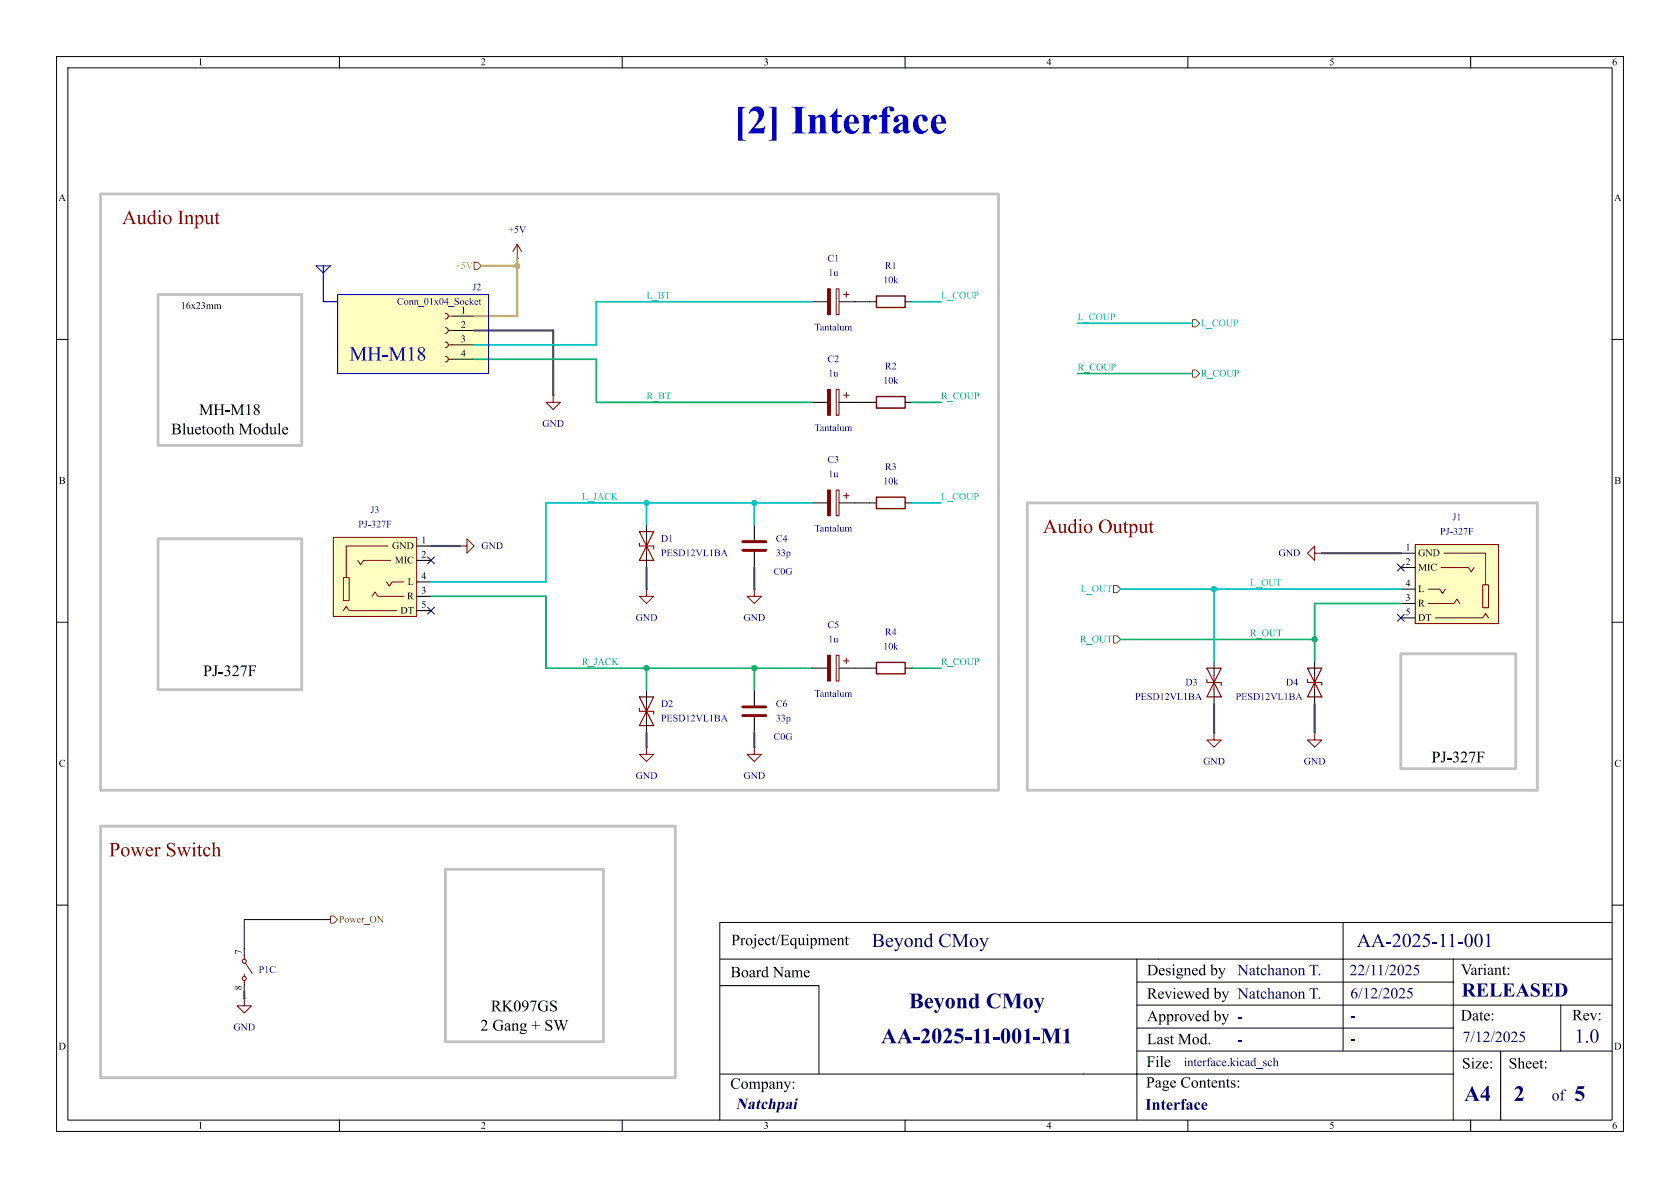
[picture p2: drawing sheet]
<svg xmlns="http://www.w3.org/2000/svg" width="297mm" height="210mm" viewBox="0 0 297 210" stroke-linecap="round" stroke-linejoin="round" font-family="sans-serif">
<g fill="none" stroke="#000" stroke-width=".18">
<path d="M10 10h277v190h-277zM12 12h273v186h-273zM60 10v2M110 10v2M160 10v2M210 10v2M260 10v2M10 60h2M285 60h2M10 110h2M285 110h2M10 160h2"/>
<path d="M127.3 174.2h17.5M127.3 169.5h17.2M127.3 163.1h157.6M144.6 169.5h112.1M201 177.7h84M201 173.6h55.9M201 169.5v28.5M237.4 169.5v16.3M275.9 177.7v8.1M285 160h2M60 198v2M110 198v2"/>
<path d="M127.3 189.9h129.6M160 198v2M201 181.7h55.9M210 198v2M260 198v2M265.3 185.8v12.2"/>
</g>
<g fill="#00007f">
<path d="M218.9 183.9h.7v.2h-.7z"/>
<path d="M238.8 183.8h.7v.2h-.7z"/>
</g>
<path d="M201 185.8h55.7" fill="none" stroke="#000" stroke-width=".18"/>
<path d="M238.8 179.7h.7v.2h-.7z" fill="#00007f"/>
<path d="M127.3 163.1v34.9M144.8 174.2v15.7M237.4 163.1v6.4M256.8 169.5h28.2M256.9 169.5v28.5M256.8 185.8h28.2" fill="none" stroke="#000" stroke-width=".18"/>
<path d="M59.7 52.1h26.7v13.9h-26.7z" fill="#ffffc2"/>
<path d="M213.4 118.1h2.5l-1.3 2.6zM231.1 118.1h2.6l-1.3 2.6zM113 125.2v.5h2.6v.5M113 123.2h2.6l-1.3 2.5zM114.3 125.7l1.3 2.6h-2.6zM213.4 120.1v.6h2.5v.5M214.6 120.7l1.3 2.5h-2.5zM231.1 120.1v.6h2.6v.5M232.4 120.7l1.3 2.5h-2.6z" fill="none" stroke="#840000" stroke-width=".2"/>
<g fill="none" stroke="#840000" stroke-width=".18">
<path d="M97.8 69.9v1.2h1.3l-1.3 1.3-1.3-1.3h1.3M147.8 68.8h.5v4.6h-.5zM149.1 69.9h1M149.6 69.3v1.1M81.3 96.5h1.2v-1.2l1.3 1.2-1.3 1.3v-1.3M147.8 86.6h.5v4.6h-.5zM149.1 87.6h1M149.6 87.1v1M232.4 97.8v-1.3l-1.3 1.3 1.3 1.3v-1.3h1.3M133.3 104.1v1.3h1.3l-1.3 1.3-1.2-1.3h1.2M214.6 119.4v2.5M232.4 119.4v2.5"/>
<path d="M114.3 132.1v1.3h1.3l-1.3 1.2-1.3-1.2h1.3M114.3 124.5v2.5M133.3 132.1v1.3h1.3l-1.3 1.2-1.2-1.2h1.2M214.6 129.5v1.3h1.3l-1.3 1.3-1.2-1.3h1.2M232.4 129.5v1.3h1.3l-1.3 1.3-1.3-1.3h1.3"/>
</g>
<g fill="none" stroke="#000" stroke-width=".18">
<path d="M97.8 69.9h.1M143.5 71.1h2.8M148.3 71.1h2.8M153.7 71.1h1.2M160 71.1h1.3M81.3 96.5h.1M133.3 92.7v2.8M133.3 97.5v2.8M143.5 88.9h2.8M148.3 88.9h2.8M153.7 88.9h1.2M160 88.9h1.3"/>
<path d="M233.7 97.8h.1M133.3 104.1h.1M214.6 116.8v2.6M232.4 116.8v2.6M114.3 132.1h.1M114.3 121.9v2.6M114.3 127v2.5M133.3 132.1h.1M214.6 129.5h.1M214.6 121.9v2.6M232.4 129.5h.1M232.4 121.9v2.6"/>
</g>
<path d="M154.9 70.1h5.1v2h-5.1zM154.9 87.9h5.1v2h-5.1z" fill="none" stroke="#840000" stroke-width=".25"/>
<g fill="#840000" stroke="#840000" stroke-width=".18">
<path d="M146.3 68.8h.5v4.6h-.5z"/>
<path d="M146.3 86.6h.5v4.6h-.5z"/>
</g>
<path d="M131.3 95.8h4.1M131.3 97.3h4.1" fill="none" stroke="#840000" stroke-width=".51"/>
<g fill="#ffffc2">
<path d="M58.9 95h14.8v14h-14.8z"/>
<path d="M60.7 102.1h1v4.1h-1z"/>
</g>
<g fill="none" stroke="#840000" stroke-width=".18">
<path d="M78.7 55.4l.4 .1 .1 .4-.1 .3-.4 .2M78.7 57.9l.4 .2 .1 .3-.1 .4-.4 .1M79.2 55.9h.8M79.2 58.4h.8M91.4 43.2l-.7 1.3M91.4 43.2l.8 1.3M91.4 43.2v2.5M147.8 51.1h.5v4.5h-.5zM149.1 52.1h1M149.6 51.6v1M78.7 60.5l.4 .1 .1 .4-.1 .3-.4 .2M78.7 63l.4 .1 .1 .4-.1 .4-.4 .1"/>
<path d="M79.2 61h.8M79.2 63.5h.8M58.9 95h14.8v14h-14.8zM63.2 99.1l.6 .7 .5-.7h4.8M68.6 96.5h-7.4v5.6M114.3 95.3v2.5M60.7 102.1h1v4.1h-1zM60.7 108l.5-.8 .5 .8h8.4M65.8 105.4l.5-.8 .5 .8h4.6M68.3 102.9l.5 .7 .5-.7h2.1M114.3 104.1v1.3h1.3l-1.3 1.3-1.3-1.3h1.3M147.8 115.8h.5v4.6h-.5z"/>
<path d="M149.1 116.8h1M149.6 116.3v1M43.2 176.5v1.3h1.2l-1.2 1.3-1.3-1.3h1.3M43.2 168.9v.6M43.2 172.2v.4M43.2 173.4v.6M43.4 170.3l1.2 1.8"/>
<circle cx="43.2" cy="173" r=".36"/>
<circle cx="43.2" cy="169.9" r=".36"/>
</g>
<g fill="none" stroke="#000" stroke-width=".18">
<path d="M80 55.9h3.8M80 58.4h3.8M91.4 45.7h.1M143.5 53.3h2.8M148.3 53.3h2.8M153.7 53.3h1.2M160 53.3h1.3M80 61h3.8M80 63.5h3.8M73.7 99.1h2.5M73.7 96.5h2.5M114.3 92.7v2.6"/>
<path d="M114.3 97.8v2.5M73.7 102.9h2.5M73.7 105.4h2.5M73.7 108h2.5M114.3 104.1h.1M143.5 118.1h2.8M148.3 118.1h2.8M153.7 118.1h1.2M160 118.1h1.3M133.3 121.9v2.8M133.3 126.7v2.8M43.2 176.5h.1"/>
</g>
<g fill="#840000" stroke="#840000" stroke-width=".18">
<path d="M146.3 51.1h.5v4.5h-.5z"/>
<path d="M146.3 115.8h.5v4.6h-.5z"/>
</g>
<path d="M154.9 52.3h5.1v2.1h-5.1zM154.9 117.1h5.1v2h-5.1z" fill="none" stroke="#840000" stroke-width=".25"/>
<path d="M113 96v.5h2.6v.5M113 94h2.6l-1.3 2.5zM114.3 96.5l1.3 2.6h-2.6z" fill="none" stroke="#840000" stroke-width=".2"/>
<path d="M131.3 125h4.1M131.3 126.5h4.1" fill="none" stroke="#840000" stroke-width=".51"/>
<g fill="#ffffc2">
<path d="M250.2 96.3h14.7v13.9h-14.7z"/>
<path d="M262.1 103.4h1v4h-1z"/>
</g>
<path d="M250.2 96.3h14.7v13.9h-14.7zM255.3 97.8h7.3v5.6M252.5 104.1h2l.5 .8 .5-.8M252.5 106.7h4.5l.6-.8 .5 .8M253.7 109.2h8.4l.5-.7 .5 .7M254.8 100.3h4.8l.5 .8 .5-.8M262.1 103.4h1v4h-1z" fill="none" stroke="#840000" stroke-width=".18"/>
<path d="M151.1 53.3h2.6M151.1 71.1h2.6M151.1 88.9h2.6M247.6 97.8h2.6M151.1 118.1h2.6M247.6 100.3h2.6M247.6 104.1h2.6M247.6 106.7h2.6M247.6 109.2h2.6M58.4 162.6h-15.2v5" fill="none" stroke="#000" stroke-width=".18"/>
<path d="M83.8 46.4h.7l.6 .6-.6 .6h-.7zM210.8 56.5h.7l.6 .7-.6 .6h-.7zM210.8 65.4h.7l.6 .6-.6 .7h-.7zM196.8 112.4h.7l.6 .6-.6 .7h-.7zM196.8 103.5h.7l.6 .6-.6 .7h-.7zM58.4 161.9h.7l.6 .7-.6 .6h-.7z" fill="none" stroke="#725600" stroke-width=".18"/>
<path d="M55.9 47h2.5l-1.3 1.3zM57.1 47v6.3h2.6M59.7 52.1h26.7v13.9h-26.7z" fill="none" stroke="#0000c2" stroke-width=".18"/>
<path d="M83.8 58.4h14v11.5M76.2 96.5h5.1M233.7 97.8h13.9M114.3 100.3v3.8M133.3 100.3v3.8M114.3 129.5v2.6M133.3 129.5v2.6M214.6 124.5v5M232.4 124.5v5M43.2 175.3v1.2" fill="none" stroke="#484848" stroke-width=".38"/>
<path d="M83.8 63.5h21.6v7.6h38.1M161.3 71.1h5.1M190.5 66h20.3M76.2 105.4h20.3v12.7h47M114.3 118.1v3.8M133.3 118.1v3.8M161.3 118.1h5.1M198.1 113h34.3M247.6 106.7h-15.2v10.1" fill="none" stroke="#0db062" stroke-width=".3"/>
<path d="M143.5 53.3h-38.1v7.7h-21.6M161.3 53.3h5.1M190.5 57.2h20.3M114.3 88.9v3.8M133.3 88.9v3.8M143.5 88.9h-47v14h-20.3M161.3 88.9h5.1M198.1 104.1h49.5M214.6 104.1v12.7" fill="none" stroke="#00c2c2" stroke-width=".3"/>
<path d="M85.1 47h6.3M91.4 45.7v10.2h-7.6" fill="none" stroke="#d2b100" stroke-width=".38"/>
<path d="M75.6 98.5l1.2 1.2M76.8 98.5l-1.2 1.2M247 99.7l1.3 1.2M248.3 99.7l-1.3 1.2M75.6 107.3l1.2 1.3M76.8 107.3l-1.2 1.3M247 108.6l1.3 1.2M248.3 108.6l-1.3 1.2" fill="none" stroke="#000084" stroke-width=".18"/>
<path d="M17.8 34.3h158.7v105.4h-158.7zM27.9 52.1h25.4v26.6h-25.4zM27.9 95.3h25.4v26.6h-25.4zM181.6 88.9h90.2v50.8h-90.2zM247.6 115.6h20.4v20.3h-20.4zM17.8 146.1h101.6v44.4h-101.6zM78.7 153.7h28v30.5h-28z" fill="none" stroke="#c2c2c2" stroke-width=".51"/>
<circle cx="91.4" cy="47" r=".46" fill="#d2b100" stroke="#d2b100" stroke-width=".18"/>
<g fill="#0db062" stroke="#0db062" stroke-width=".18">
<circle cx="232.4" cy="113" r=".46"/>
<circle cx="114.3" cy="118.1" r=".46"/>
<circle cx="133.3" cy="118.1" r=".46"/>
</g>
<g fill="#00c2c2" stroke="#00c2c2" stroke-width=".18">
<circle cx="214.6" cy="104.1" r=".46"/>
<circle cx="133.3" cy="88.9" r=".46"/>
<circle cx="114.3" cy="88.9" r=".46"/>
</g>
<text font-size="7.1" fill="#0000c2" x="129.7" y="25.4">[2] Interface</text>
<g font-size="3.9" fill="#00007f">
<text x="160.7" y="179.2">BeyondCMoy</text>
<text x="155.7" y="185.4">AA-2025-11-001-M1</text>
<text x="258.8" y="195.6">A4</text>
<text x="267.6" y="195.6">2</text>
<text x="278.3" y="195.6">5</text>
</g>
<g font-size="3.5" fill="#840000">
<text x="21.6" y="40.5">Audio Input</text>
<text x="184.4" y="95.1">Audio Output</text>
<text x="19.3" y="152.3">PowerSwitch</text>
</g>
<text font-size="3.5" fill="#0000c2" x="61.8" y="64.7">MH-M18</text>
<g font-size="3.5" fill="#00007f">
<text x="154.1" y="168.3">BeyondCMoy</text>
<text x="239.9" y="168.3">AA-2025-11-001</text>
<text x="258.4" y="177.1">RELEASED</text>
<text x="278.4" y="185.2">1.0</text>
</g>
<g font-size="2.8">
<text x="30.3" y="77.5">BluetoothModule</text>
<text x="35.2" y="74.1">MH-M18</text>
<text x="35.9" y="120.3">PJ-327F</text>
<text x="253.1" y="135.5">PJ-327F</text>
<text x="129.3" y="167.8">Project/Equipment</text>
<text x="129.2" y="173.5">BoardName</text>
<text x="202.8" y="173.1">Designedby</text>
<text x="258.3" y="173.1">Variant:</text>
<text x="86.8" y="179.5">RK097GS</text>
<text x="202.8" y="177.3">Reviewedby NatchanonT.</text>
<text x="84.9" y="182.9">2 Gang+ SW</text>
<text x="202.8" y="185.3">LastMod.</text>
<text x="258.2" y="181.1">Date:</text>
<text x="277.9" y="181.1">Rev:</text>
<text x="202.7" y="189.3">File</text>
<text x="258.5" y="189.6">Size:</text>
<text x="266.7" y="189.6">Sheet:</text>
<text x="129.1" y="193.2">Company:</text>
<text x="202.6" y="193">PageContents:</text>
</g>
<g font-size="2.8" fill="#00007f">
<text x="218.8" y="173.1">NatchanonT.</text>
<text x="238.6" y="173.1">22/11/2025</text>
<text x="238.7" y="177.2">6/12/2025</text>
<text x="202.8" y="181.2">Approvedby -</text>
<text x="258.6" y="184.9">7/12/2025</text>
<text x="130.1" y="196.8">Natchpai</text>
<text x="202.5" y="196.9">Interface</text>
<text x="274.3" y="195.2">of</text>
</g>
<text font-size="2.2" fill="#00007f" x="209.3" y="189">interface.kicad_sch</text>
<g font-size="1.8">
<text x="35" y="12">1</text>
<text x="85" y="12">2</text>
<text x="135" y="12">3</text>
<text x="185" y="12">4</text>
<text x="235" y="12">5</text>
<text x="285" y="12">6</text>
<text x="10.3" y="36">A</text>
<text x="285.3" y="36">A</text>
<text x="32" y="55.1">16x23mm</text>
<text x="81.5" y="55.6">1</text>
<text x="81.5" y="58.2">2</text>
<text x="81.5" y="60.7">3</text>
<text x="81.5" y="63.2">4</text>
<text x="10.4" y="86">B</text>
<text x="285.4" y="86">B</text>
<text x="69.3" y="97.5">GND</text>
<text x="69.8" y="100">MIC</text>
<text x="74.5" y="98.8">2</text>
<text x="74.5" y="96.3">1</text>
<text x="248.5" y="100.1">2</text>
<text x="248.5" y="97.5">1</text>
<text x="250.7" y="101.3">MIC</text>
<text x="250.7" y="98.8">GND</text>
<text x="72" y="106.4">R</text>
<text x="72.1" y="103.9">L</text>
<text x="74.5" y="102.6">4</text>
<text x="74.5" y="105.2">3</text>
<text x="74.5" y="107.7">5</text>
<text x="248.5" y="103.9">4</text>
<text x="248.5" y="106.4">3</text>
<text x="250.7" y="105.1">L</text>
<text x="250.7" y="107.7">R</text>
<text x="70.8" y="108.9">DT</text>
<text x="248.5" y="109">5</text>
<text x="250.7" y="110.2">DT</text>
<text x="10.4" y="136">C</text>
<text x="285.4" y="136">C</text>
<text x="42.9" y="168.7" transform="rotate(-90 42.9 168.7)">7</text>
<text x="42.9" y="175.1" transform="rotate(-90 42.9 175.1)">8</text>
<text x="10.3" y="186">D</text>
<text x="285.3" y="186">D</text>
<text x="35" y="200">1</text>
<text x="85" y="200">2</text>
<text x="135" y="200">3</text>
<text x="185" y="200">4</text>
<text x="235" y="200">5</text>
<text x="285" y="200">6</text>
</g>
<g font-size="1.8" fill="#0000c2">
<text x="89.9" y="41.6">+5V</text>
<text x="146.3" y="46.7">C1</text>
<text x="156.4" y="48">R1</text>
<text x="83.5" y="51.8">J2</text>
<text x="146.4" y="49.2">1u</text>
<text x="156.1" y="50.5">10k</text>
<text x="70.2" y="54.3">Conn_01x04_Socket</text>
<text x="144" y="58.9">Tantalum</text>
<text x="146.3" y="64.5">C2</text>
<text x="156.4" y="65.8">R2</text>
<text x="146.4" y="67">1u</text>
<text x="156.1" y="68.3">10k</text>
<text x="95.9" y="75.9">GND</text>
<text x="144" y="76.7">Tantalum</text>
<text x="146.3" y="82.3">C3</text>
<text x="156.4" y="83.5">R3</text>
<text x="146.4" y="84.8">1u</text>
<text x="156.1" y="86.1">10k</text>
<text x="63.3" y="93.7">PJ-327F</text>
<text x="65.5" y="91.2">J3</text>
<text x="144" y="94.4">Tantalum</text>
<text x="254.6" y="95">PJ-327F</text>
<text x="256.8" y="92.4">J1</text>
<text x="85.1" y="97.5">GND</text>
<text x="116.8" y="96.2">D1</text>
<text x="116.8" y="98.8">PESD12VL1BA</text>
<text x="137.2" y="98.8">33p</text>
<text x="137.2" y="96.2">C4</text>
<text x="226" y="98.8">GND</text>
<text x="136.8" y="102.1">C0G</text>
<text x="112.4" y="110.2">GND</text>
<text x="131.4" y="110.2">GND</text>
<text x="146.3" y="111.5">C5</text>
<text x="156.4" y="112.7">R4</text>
<text x="146.4" y="114">1u</text>
<text x="156.1" y="115.3">10k</text>
<text x="116.8" y="125.4">D2</text>
<text x="137.2" y="125.4">C6</text>
<text x="144" y="123.6">Tantalum</text>
<text x="200.7" y="124.2">PESD12VL1BA</text>
<text x="209.5" y="121.6">D3</text>
<text x="218.4" y="124.2">PESD12VL1BA</text>
<text x="227.3" y="121.6">D4</text>
<text x="116.8" y="128">PESD12VL1BA</text>
<text x="136.8" y="131.3">C0G</text>
<text x="137.2" y="128">33p</text>
<text x="212.7" y="135.6">GND</text>
<text x="230.5" y="135.6">GND</text>
<text x="112.4" y="138.1">GND</text>
<text x="131.4" y="138.1">GND</text>
<text x="45.7" y="172.4">P1C</text>
<text x="41.3" y="182.6">GND</text>
</g>
<text font-size="1.8" fill="#d2b100" x="80.5" y="48">+5V</text>
<g font-size="1.8" fill="#00c2c2">
<text x="114.3" y="53">L_BT</text>
<text x="166.4" y="53">L_COUP</text>
<text x="190.5" y="56.8">L_COUP</text>
<text x="212.3" y="58.1">L_COUP</text>
<text x="102.9" y="88.6">L_JACK</text>
<text x="166.4" y="88.6">L_COUP</text>
<text x="191" y="105.1">L_OUT</text>
<text x="221" y="103.8">L_OUT</text>
</g>
<g font-size="1.8" fill="#0db062">
<text x="190.5" y="65.7">R_COUP</text>
<text x="114.3" y="70.8">R_BT</text>
<text x="166.4" y="70.8">R_COUP</text>
<text x="212.3" y="67">R_COUP</text>
<text x="221" y="112.7">R_OUT</text>
<text x="102.9" y="117.8">R_JACK</text>
<text x="166.4" y="117.8">R_COUP</text>
<text x="190.9" y="114">R_OUT</text>
</g>
<text font-size="1.8" fill="#725600" x="59.9" y="163.5">Power_ON</text>
</svg>
